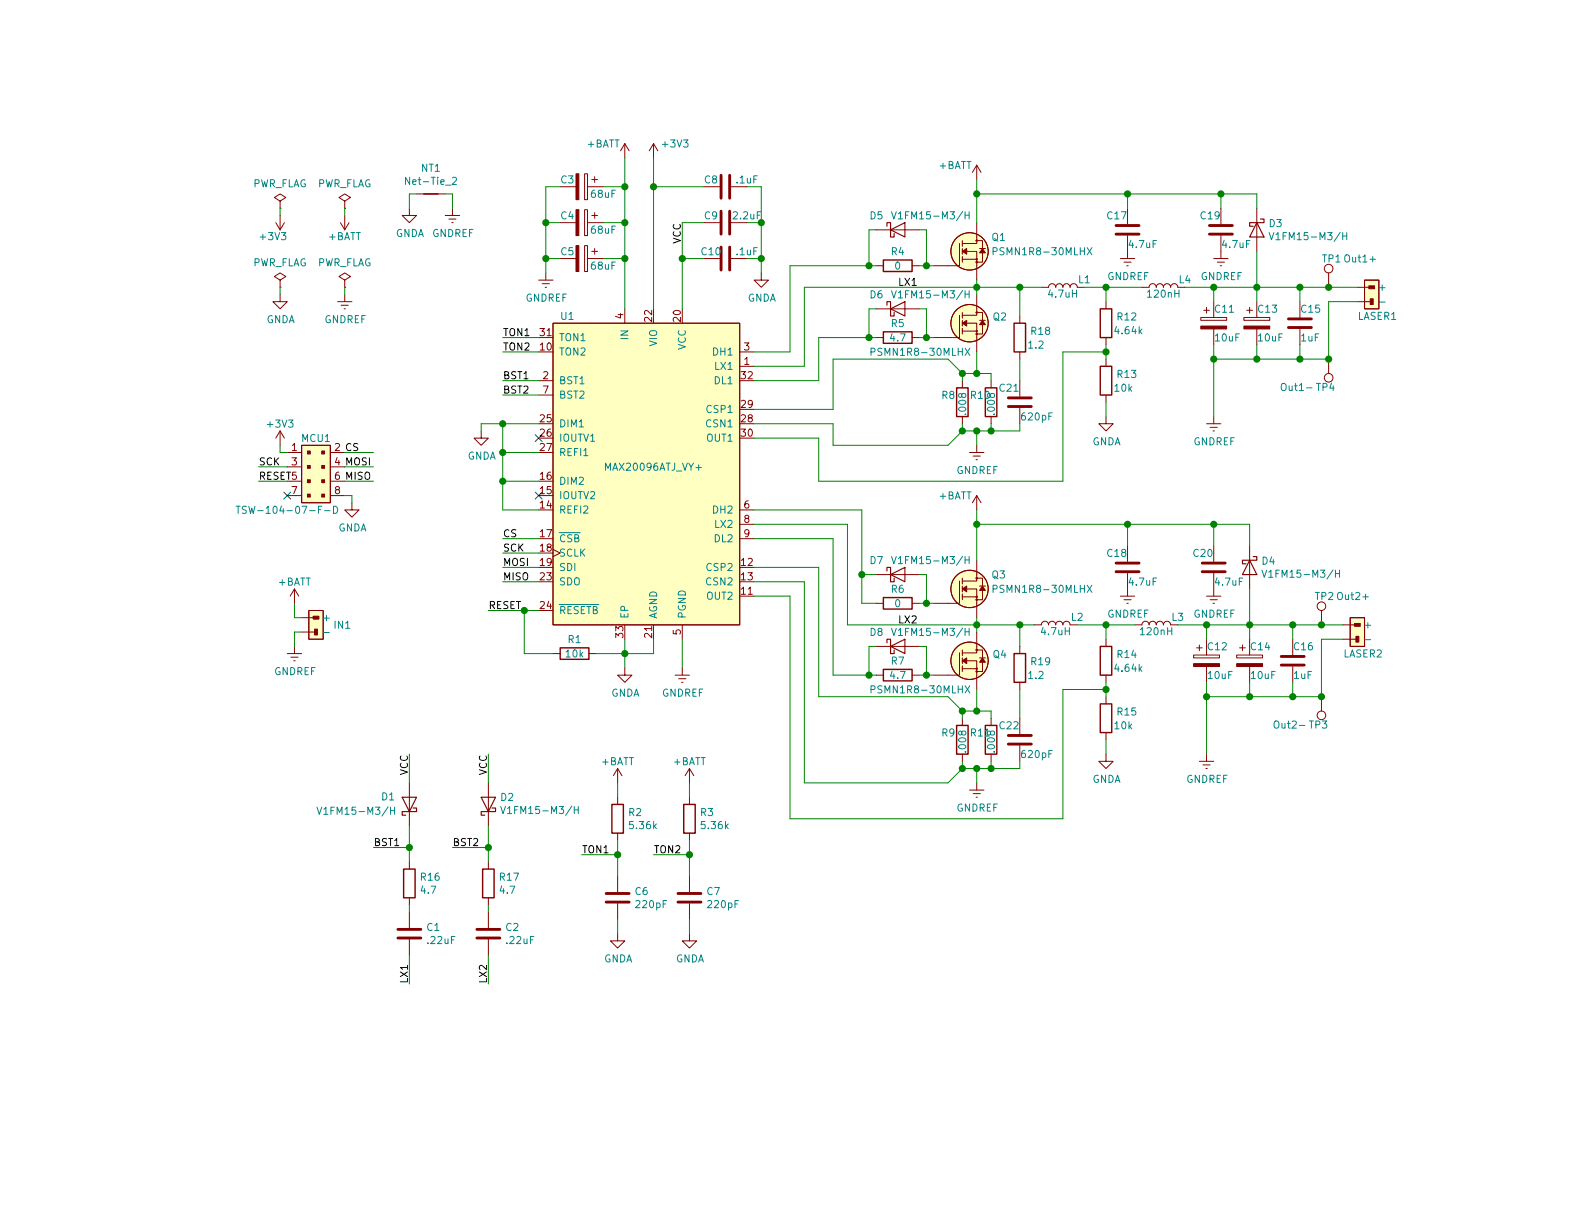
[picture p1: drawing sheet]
<svg xmlns="http://www.w3.org/2000/svg" width="279mm" height="216mm" viewBox="0 0 279 216" stroke-linecap="round" stroke-linejoin="round" font-family="sans-serif">
<g fill="#ffffc2" stroke="#ffffc2" stroke-width=".18">
<path d="M97.8 57.2h33v53.3h-33z"/>
<path d="M54.6 108h2.5v5h-2.5z"/>
<path d="M238.8 109.2h2.5v5.1h-2.5z"/>
<path d="M241.3 49.5h2.5v5.1h-2.5z"/>
<path d="M53.3 78.7h5.1v10.2h-5.1z"/>
<circle cx="171.4" cy="116.8" r="3.3"/>
<circle cx="171.4" cy="104.1" r="3.3"/>
<circle cx="171.4" cy="57.1" r="3.3"/>
<circle cx="171.4" cy="44.4" r="3.3"/>
</g>
<g fill="none" stroke="#840000" stroke-width=".18">
<path d="M48.8 39.4l.7 1.2M49.5 35.6l1-.7-1-.6-1 .6 1 .7v1.2M49.5 36.8h.1M49.5 38.1v2.5M50.3 39.4l-.8 1.2M60.2 39.4l.8 1.2M61 35.6l1-.7-1-.6-1.1 .6 1.1 .7v1.2M61 36.8h.1M61 38.1v2.5M61.7 39.4l-.7 1.2M72.4 36.8v1.3h1.3l-1.3 1.3-1.3-1.3h1.3M73.7 34.3h5"/>
<path d="M78.7 38.1h2.6M79.4 38.7h1.2M79.9 39.4h.2M80 36.8v1.3M103.4 37.1h.5v4.6h-.5zM103.4 30.7h.5v4.6h-.5zM103.9 39.4h2.8M103.9 33h2.8M104.6 38.1h1.1M104.6 31.8h1.1M105.2 31.2v1.1M105.2 37.6v1"/>
<path d="M110.5 25.4v2.5M110.5 25.4l-.8 1.3M110.5 25.4l.8 1.3M115.6 25.4l-.8 1.3M115.6 25.4v2.5M115.6 25.4l.7 1.3M129.3 33h2.8M172.7 39.4v3.7h-2.5M172.7 29.2v2.6M172.7 29.2l-.7 1.3M172.7 29.2l.8 1.3M199.4 36.8v2.8"/>
<path d="M215.9 36.8v2.8M222.2 36.8v7.7M49.5 52.1v1.2h1.3l-1.3 1.3-1.2-1.3h1.2M49.5 49.5l1-.6-1-.6-1 .6 1 .6v1.3M49.5 50.8h.1M59.7 53.3h2.5M60.3 54h1.3M60.8 54.6h.3M61 49.5l1-.6-1-.6-1.1 .6 1.1 .6v1.3M61 50.8h.1M61 52.1v1.2M95.2 49.5h2.6"/>
<path d="M95.9 50.2h1.3M96.4 50.8h.2M96.5 48.3v1.2M97.8 57.2h33v53.3h-33zM103.4 43.4h.5v4.6h-.5zM103.9 45.7h2.8M104.6 44.5h1.1M105.2 43.9v1.1M110.5 54.6v2.6M129.3 45.7h2.8M134.6 48.3v1.2h1.3l-1.3 1.3-1.3-1.3h1.3M154.9 54.6h7.7"/>
<path d="M154.9 40.6h7.7M154.9 47h1.3M154.9 59.7h1.3M161.3 47h1.3M161.3 59.7h1.3M169.7 55.8v3.9h-4.6M169.7 43.1v3.9h-4.6M170.2 57.2h2.5v5M170.2 44.5h2.5v5M170.2 42.5v1.1M170.2 43.9v1.1M170.2 45.3v1.1"/>
<path d="M170.2 55.2v1.1M170.2 56.6v1.1M170.2 58v1.1M170.2 58.5h2.5M170.2 45.8h2.5M172.6 55.2h1.1v3.9h-1.1M172.6 42.5h1.1v3.9h-1.1M172.7 52.1v3.7h-2.5M173.2 56.6h1M173.2 43.9h1M180.3 55.9v1.3M184.1 50.8h1.3a.63 .63 0 0 1 .7-.6 .63 .63 0 0 1 .6 .6 .63 .63 0 0 1 .6-.6 .63 .63 0 0 1 .7 .6 .63 .63 0 0 1 .6-.6 .63 .63 0 0 1 .6 .6 .63 .63 0 0 1 .7-.6 .63 .63 0 0 1 .6 .6h1.3"/>
<path d="M195.6 53.3v1.3M195.6 59.7v1.3M198.1 45.7h2.6M198.8 46.4h1.2M199.3 47h.2M199.4 41.7v4M201.9 50.8h1.3a.63 .63 0 0 1 .6-.6 .63 .63 0 0 1 .7 .6 .63 .63 0 0 1 .6-.6 .63 .63 0 0 1 .6 .6 .63 .63 0 0 1 .7-.6 .63 .63 0 0 1 .6 .6 .63 .63 0 0 1 .6-.6 .63 .63 0 0 1 .7 .6h1.2M212.3 56.1h4.6v.5h-4.6zM212.9 54.9h1M213.4 54.4v1M214.6 45.7h2.6M214.6 53.3v2.8"/>
<path d="M214.6 58.2v2.8M215.3 46.4h1.2M215.8 47h.2M215.9 41.7v4M220 56.1h4.5v.5h-4.5zM220.5 54.9h1M221 54.4v1M222.2 53.3v2.8M222.2 58.2v2.8M229.9 53.3v2.8M229.9 58.2v2.8M234.9 48.3v2.5"/>
<path d="M240 50.8h2.6M240 53.3h2.6M241.3 49.5h2.5v5.1h-2.5zM49.5 76.2v2.5M49.5 76.2l-.7 1.3M49.5 76.2l.8 1.3M53.3 78.7h5.1v10.2h-5.1zM85.1 76.2v1.3h1.3l-1.3 1.2-1.3-1.2h1.3M95.2 67.3h2.6M95.2 69.9h2.6M130.8 64.8h2.5M130.8 62.2h2.5"/>
<path d="M170.2 67.3v1.3M170.2 73.7v1.2M172.7 78.7v1.3M175.3 67.3v1.3M175.3 73.7v1.2M180.3 62.2v1.3M180.3 67.3v2.8M180.3 72.1v2.8M195.6 73.7v1.2h1.2l-1.2 1.3-1.3-1.3h1.3M195.6 63.5v1.3M195.6 69.9v1.2M213.4 74.9h2.5"/>
<path d="M214 75.6h1.3M214.5 76.2h.3M214.6 73.7v1.2M234.9 63.5v2.5M50.8 80h2.5M50.8 82.6h2.5M50.8 85.1h2.5M50.8 87.6h2.5M58.4 80h2.6M58.4 82.6h2.6M58.4 85.1h2.6M58.4 87.6h2.6"/>
<path d="M62.2 88.9v1.3h1.3l-1.3 1.2-1.2-1.2h1.2M97.8 97.2l1.3 .6-1.3 .6M130.8 90.2h2.5M130.8 92.7h2.5M130.8 95.3h2.5M171.4 80h2.6M172.1 80.6h1.3M172.6 81.3h.2M172.7 99.1v3.6h-2.5M172.7 87.6v2.6M172.7 87.6l-.7 1.3M172.7 87.6l.8 1.3"/>
<path d="M199.4 96.5v2.8M214.6 96.5v2.8M221 96.5v7.6M50.8 115.6h2.5M51.4 116.2h1.3M51.9 116.8h.3M52.1 104.1v2.6M52.1 114.3v1.3M52.1 104.1l-.8 1.3M52.1 104.1l.7 1.3M53.3 109.2h2.6M53.3 111.8h2.6"/>
<path d="M54.6 108h2.5v5h-2.5zM97.8 115.6h1.3M104.1 115.6h1.3M110.5 118.1v1.3h1.3l-1.3 1.3-1.3-1.3h1.3M119.4 119.4h2.5M120.6 110.5v2.5M120.6 118.1v1.3M154.9 114.3h7.7M154.9 101.6h7.7M154.9 106.7h1.3M154.9 119.4h1.3M161.3 106.7h1.3"/>
<path d="M161.3 119.4h1.3M169.7 115.4v4h-4.6M169.7 102.7v4h-4.6M170.2 116.8h2.5v5.1M170.2 104.1h2.5v5.1M170.2 102.2v1.1M170.2 103.6v1M170.2 105v1M170.2 114.9v1.1M170.2 116.3v1M170.2 117.7v1M170.2 118.2h2.5"/>
<path d="M170.2 105.5h2.5M172.6 114.9h1.1v3.8h-1.1M172.6 102.2h1.1v3.8h-1.1M172.7 111.8v3.6h-2.5M173.2 116.3h1M173.2 103.6h1M180.3 114.3v1.3M182.9 110.5h1.2a.63 .63 0 0 1 .7-.6 .63 .63 0 0 1 .6 .6 .63 .63 0 0 1 .7-.6 .63 .63 0 0 1 .6 .6 .63 .63 0 0 1 .6-.6 .63 .63 0 0 1 .7 .6 .63 .63 0 0 1 .6-.6 .63 .63 0 0 1 .6 .6h1.3M195.6 113v1.3M195.6 119.4v1.3M198.1 105.4h2.6M198.8 106h1.2"/>
<path d="M199.3 106.7h.2M199.4 101.3v4.1M200.7 110.5h1.2a.63 .63 0 0 1 .7-.6 .63 .63 0 0 1 .6 .6 .63 .63 0 0 1 .6-.6 .63 .63 0 0 1 .7 .6 .63 .63 0 0 1 .6-.6 .63 .63 0 0 1 .6 .6 .63 .63 0 0 1 .7-.6 .63 .63 0 0 1 .6 .6h1.3M211.1 115.8h4.5v.5h-4.5zM211.6 114.6h1M212.1 114v1.1M213.4 105.4h2.5M213.4 113v2.8M213.4 117.9v2.8M214 106h1.3M214.5 106.7h.3M214.6 101.3v4.1"/>
<path d="M218.7 115.8h4.6v.5h-4.6zM219.2 114.6h1M219.7 114v1.1M221 113v2.8M221 117.9v2.8M228.6 113v2.8M228.6 117.9v2.8M233.7 108v2.5M237.5 110.5h2.5M237.5 113h2.5M238.8 109.2h2.5v5.1h-2.5zM72.4 138.4v7.7"/>
<path d="M86.4 138.4v7.7M109.2 135.9l-.7 1.3M109.2 135.9v2.5M109.2 135.9l.8 1.3M120 120h1.3M120.5 120.7h.3M121.9 135.9v2.5M121.9 135.9l-.7 1.3M121.9 135.9l.8 1.3M170.2 127v1.3M170.2 133.4v1.2M171.4 139.7h2.6"/>
<path d="M172.7 138.4v1.3M175.3 127v1.3M175.3 133.4v1.2M180.3 120.7v1.2M180.3 127v2.8M180.3 131.8v2.8M195.6 133.4v1.2h1.2l-1.2 1.3-1.3-1.3h1.3M195.6 123.2v1.3M195.6 129.5v1.3M212.1 134.6h2.5M212.7 135.3h1.3M213.2 135.9h.3"/>
<path d="M213.4 133.4v1.2M233.7 123.2v2.5M72.4 152.4v1.3M72.4 158.8v1.2M86.4 152.4v1.3M86.4 158.8v1.2M109.2 141v1.2M109.2 147.3v1.3M109.2 154.9v2.8M109.2 159.8v2.8M121.9 141v1.2M121.9 147.3v1.3"/>
<path d="M121.9 154.9v2.8M121.9 159.8v2.8M172.1 140.3h1.3M172.6 141h.2M72.4 161.3v2.8M72.4 166.1v2.8M86.4 161.3v2.8M86.4 166.1v2.8M109.2 165.1v1.3h1.3l-1.3 1.2-1.3-1.2h1.3M121.9 165.1v1.3h1.3l-1.3 1.2-1.3-1.2h1.3"/>
<circle cx="171.4" cy="44.4" r="3.3"/>
<circle cx="171.4" cy="57.1" r="3.3"/>
<circle cx="172.7" cy="59.1" r=".13"/>
<circle cx="172.7" cy="45.8" r=".13"/>
<circle cx="172.7" cy="55.2" r=".13"/>
<circle cx="172.7" cy="58.5" r=".13"/>
<circle cx="172.7" cy="46.4" r=".13"/>
<circle cx="172.7" cy="42.5" r=".13"/>
<circle cx="234.9" cy="47.5" r=".76"/>
<circle cx="234.9" cy="66.8" r=".76"/>
<circle cx="171.4" cy="116.8" r="3.3"/>
<circle cx="171.4" cy="104.1" r="3.3"/>
<circle cx="172.7" cy="118.7" r=".13"/>
<circle cx="172.7" cy="105.5" r=".13"/>
<circle cx="172.7" cy="106" r=".13"/>
<circle cx="172.7" cy="102.2" r=".13"/>
<circle cx="172.7" cy="114.9" r=".13"/>
<circle cx="172.7" cy="118.2" r=".13"/>
<circle cx="233.7" cy="107.2" r=".76"/>
<circle cx="233.7" cy="126.5" r=".76"/>
</g>
<g fill="#840000" stroke="#840000" stroke-width=".18">
<path d="M101.9 43.4h.5v4.6h-.5z"/>
<path d="M101.9 37.1h.5v4.6h-.5z"/>
<path d="M101.9 30.7h.5v4.6h-.5z"/>
<path d="M55.4 109h1v.5h-1z"/>
<path d="M55.6 111.3h.5v1h-.5z"/>
<path d="M239.5 110.2h1v.5h-1z"/>
<path d="M239.8 112.5h.5v1h-.5z"/>
<path d="M218.7 117.3h4.6v.6h-4.6z"/>
<path d="M211.1 117.3h4.5v.6h-4.5z"/>
<path d="M170.2 116.8l.7-.5v1z"/>
<path d="M173.7 116.3l.5 .8h-1z"/>
<path d="M170.2 104.1l.7-.5v1z"/>
<path d="M173.7 103.6l.5 .8h-1z"/>
<path d="M242.1 50.5h1v.6h-1z"/>
<path d="M242.3 52.8h.5v1h-.5z"/>
<path d="M54.4 87.4h.5v.5h-.5z"/>
<path d="M54.4 84.8h.5v.5h-.5z"/>
<path d="M54.4 82.3h.5v.5h-.5z"/>
<path d="M54.4 79.8h.5v.5h-.5z"/>
<path d="M56.9 87.4h.5v.5h-.5z"/>
<path d="M56.9 84.8h.5v.5h-.5z"/>
<path d="M56.9 82.3h.5v.5h-.5z"/>
<path d="M56.9 79.8h.5v.5h-.5z"/>
<path d="M220 57.7h4.5v.5h-4.5z"/>
<path d="M212.3 57.7h4.6v.5h-4.6z"/>
<path d="M170.2 57.2l.7-.6v1.1z"/>
<path d="M173.7 56.6l.5 .8h-1z"/>
<path d="M170.2 44.5l.7-.6v1.1z"/>
<path d="M173.7 43.9l.5 .8h-1z"/>
</g>
<g fill="none" stroke="#840000" stroke-width=".2">
<path d="M222.2 39.4l1.3 2.5h-2.5zM222.9 38.7h.6v.7h-2.5v.6h.6M156.8 54v-.7h.7v2.6h.6v-.7M156.8 40v-.6h.7v2.5h.6v-.6M157.5 54.6l2.5-1.3v2.6zM157.5 40.6l2.5-1.2v2.5zM221 99.1l1.2 2.5h-2.5zM221.6 98.4h.6v.7h-2.5v.6h.6M156.8 113.7v-.7h.7v2.6h.6v-.7M156.8 101v-.7h.7v2.6h.6v-.7M157.5 114.3l2.5-1.3v2.6zM157.5 101.6l2.5-1.3v2.6z"/>
<path d="M71.1 141h2.6l-1.3 2.5zM73 142.9h.7v.6h-2.6v.6h.7M85.1 141h2.5l-1.2 2.5zM87 142.9h.6v.6h-2.5v.6h.6"/>
</g>
<g fill="none" stroke="#008484" stroke-width=".18">
<path d="M72.4 31.3v1.3l-.7-1.3v1.3M80 31.5l.5-.2 .2 .4v.2l-.8 .7h.8M157.7 37.4l.4 1.3 .4-1.3M170.7 38h.7M171.4 37.4v1.3M157.7 51.4l.4 1.3 .4-1.3M170.7 52h.7M171.4 51.4v1.3M175.6 44.5l.6-.1 .1-.5-.2-.1h-.5v1.3M192.3 43.8l.8 1.3M193.1 43.8l-.8 1.3M224.4 41.1l.4 1.3 .5-1.3"/>
<path d="M237.4 41.7h.8M238.2 41.1v1.3M243.9 53.4h1M154 62.2h.6l.1-.5-.2-.1h-.5v1.2M170.7 61.6l.8 1.2M171.5 61.6l-.8 1.2M231 68.6h1M41.8 89.5h.7M42.1 89.5v1.3M43.6 89.6l-.5-.1-.3 .3 .2 .3 .5 .2v.4l-.2 .1-.5-.1M57.4 90.3h1M59 89.5a.64 .64 0 0 1 .7 .6 .64 .64 0 0 1-.7 .7z"/>
<path d="M157.7 98.4l.4 1.3 .4-1.3M170.7 99h.7M171.4 98.4v1.3M57.3 111.8h.9M157.7 111.1l.4 1.3 .4-1.3M170.7 111.7h.7M171.4 111.1v1.3M175.6 104.1h.6l.1-.5-.2-.1h-.5v1.2M192.3 103.5l.8 1.2M193.1 103.5l-.8 1.2M223.2 100.8l.4 1.3 .4-1.3M236.2 101.4h.7"/>
<path d="M236.9 100.8v1.3M241.4 113.1h1M154 121.9h.6l.1-.5-.2-.1h-.5v1.2M170.7 121.3l.8 1.2M171.5 121.3l-.8 1.2M229.8 128.3h.9M56.1 142.7l.4 1.3 .4-1.3M69.1 143.3h.7M69.8 142.7v1.3M88.5 142.6l.5 1.3 .4-1.3M101.5 143.2h.8M102.3 142.6v1.3"/>
</g>
<g fill="none" stroke="#840000" stroke-width=".25">
<path d="M74.9 34.3h2.6M156.2 58.7h5.1v2h-5.1zM156.2 46h5.1v2h-5.1zM179.3 57.2h2.1v5h-2.1zM194.6 54.6h2v5.1h-2zM169.2 68.6h2v5.1h-2zM174.2 68.6h2.1v5.1h-2.1zM194.6 64.8h2v5.1h-2zM99.1 114.6h5v2h-5zM156.2 118.4h5.1v2h-5.1zM156.2 105.7h5.1v2h-5.1zM179.3 115.6h2.1v5.1h-2.1z"/>
<path d="M194.6 114.3h2v5.1h-2zM169.2 128.3h2v5.1h-2zM174.2 128.3h2.1v5.1h-2.1zM194.6 124.5h2v5h-2zM71.4 153.7h2v5.1h-2zM85.3 153.7h2.1v5.1h-2.1zM108.2 142.2h2v5.1h-2zM120.9 142.2h2v5.1h-2z"/>
</g>
<g fill="none" stroke="#840000" stroke-width=".51">
<path d="M127.5 31v4.1M127.5 37.3v4.1M129 31v4.1M129 37.3v4.1M197.4 39.9h4M213.9 39.9h4M127.5 43.7v4.1M129 43.7v4.1M197.4 41.4h4M213.9 41.4h4M227.8 57.9h4.1M227.8 56.4h4.1"/>
<path d="M178.3 71.9h4.1M178.3 70.4h4.1M197.4 99.6h4M212.6 99.6h4.1M197.4 101.1h4M212.6 101.1h4.1M226.6 117.6h4M226.6 116.1h4M178.3 131.6h4.1M178.3 130h4.1M107.2 159.5h4.1M107.2 158h4.1"/>
<path d="M119.9 159.5h4.1M119.9 158h4.1M70.4 165.9h4M70.4 164.3h4M84.3 165.9h4.1M84.3 164.3h4.1"/>
</g>
<g fill="none" stroke="#008400" stroke-width=".18">
<path d="M49.5 36.8v1.3M61 36.8v1.3M73.7 34.3h-1.3v2.5M78.7 34.3h1.3v2.5M96.5 39.4h2.6M99.1 33h-2.6v15.3M106.7 33h3.8M106.7 39.4h3.8M110.5 27.9v26.7M115.6 33h8.9M115.6 27.9v26.7M124.5 39.4h-3.9v15.2"/>
<path d="M132.1 33h2.5v15.3M172.7 31.8v7.6M172.7 34.3h49.5v2.5M199.4 34.3v2.5M215.9 34.3v2.5M49.5 50.8v1.3M61 50.8v1.3M88.9 59.7h6.3M96.5 45.7h2.6M106.7 45.7h3.8M120.6 45.7h3.9M132.1 45.7h2.5"/>
<path d="M154.9 59.7h-10.1v7.6h-11.5M154.9 47h-15.2v15.2h-6.4M154.9 40.6h-1.2v6.4M154.9 54.6h-1.2v5.1M162.6 40.6h1.2v6.4M162.6 54.6h1.2v5.1M162.6 59.7h2.5M162.6 47h2.5M172.7 49.5v2.6M180.3 50.8v5.1M184.1 50.8h-41.9v14h-8.9M191.8 50.8h10.1"/>
<path d="M195.6 50.8v2.5M209.5 50.8h30.5M214.6 50.8v2.5M222.2 44.5v8.8M229.9 50.8v2.5M240 53.3h-5.1v10.2h-20.3M49.5 78.7v1.3h1.3M88.9 62.2h6.3M88.9 67.3h6.3M88.9 69.9h6.3M88.9 74.9v15.3h6.3M95.2 74.9h-10.1v1.3"/>
<path d="M133.3 74.9h14v3.8h20.3l2.6-2.5M170.2 66v1.3M170.2 74.9v1.3M170.2 66h5.1v1.3M170.2 66l-2.6-2.5h-20.3v8.9h-14M172.7 62.2v3.8M172.7 76.2v2.5M175.3 74.9v1.3M180.3 74.9v1.3h-10.1M180.3 63.5v3.8M195.6 62.2h-7.6v22.9h-43.2v-7.6h-11.5M195.6 61v2.5"/>
<path d="M195.6 71.1v2.6M214.6 61v12.7M222.2 61v2.5M229.9 61v2.5M45.7 85.1h5.1M45.7 82.6h5.1M61 85.1h5M61 82.6h5M61 80h5M61 87.6h1.2v1.3M88.9 85.1h6.3M88.9 80h6.3"/>
<path d="M88.9 97.8h6.3M88.9 95.3h6.3M133.3 92.7h16.6v17.8h33M133.3 95.3h14v24.1h7.6M133.3 90.2h19.1v16.5h2.5M172.7 90.2v8.9M172.7 92.7h48.3v3.8M199.4 92.7v3.8M214.6 92.7v3.8M52.1 106.7v2.5h1.2M53.3 111.8h-1.2v2.5M86.4 108h8.8"/>
<path d="M88.9 102.9h6.3M88.9 100.3h6.3M92.7 108v7.6h5.1M110.5 113v5.1M115.6 113v2.6h-10.2M120.6 113v5.1M133.3 105.4h6.4v39.4h48.3v-22.9h7.6M133.3 102.9h8.9v35.5h25.4l2.6-2.5M133.3 100.3h11.5v22.9h22.8l2.6 2.5M152.4 101.6h2.5M154.9 114.3h-1.2v5.1M162.6 101.6h1.2v5.1"/>
<path d="M162.6 114.3h1.2v5.1M162.6 119.4h2.5M162.6 106.7h2.5M172.7 109.2v2.6M180.3 110.5v3.8M190.5 110.5h10.2M195.6 110.5v2.5M208.3 110.5h29.2M213.4 110.5v2.5M221 104.1v8.9M228.6 110.5v2.5M237.5 113h-3.8v10.2h-20.3"/>
<path d="M72.4 133.4v5M86.4 133.4v5M109.2 138.4v2.6M121.9 138.4v2.6M170.2 125.7v1.3M170.2 134.6v1.3M170.2 125.7h5.1v1.3M172.7 121.9v3.8M172.7 135.9v2.5M175.3 134.6v1.3M180.3 134.6v1.3h-10.1M180.3 121.9v5.1"/>
<path d="M195.6 120.7v2.5M195.6 130.8v2.6M213.4 120.7v12.7M221 120.7v2.5M228.6 120.7v2.5M66 149.9h6.4M72.4 146.1v6.3M80 149.9h6.4M86.4 146.1v6.3M102.9 151.1h6.3M109.2 148.6v6.3M115.6 151.1h6.3"/>
<path d="M121.9 148.6v6.3M72.4 160v1.3M72.4 168.9v5.1M86.4 160v1.3M86.4 168.9v5.1M109.2 162.6v2.5M121.9 162.6v2.5"/>
</g>
<g fill="#008400" stroke="#008400" stroke-width=".25">
<circle cx="163.8" cy="119.4" r=".51"/>
<circle cx="72.4" cy="149.9" r=".51"/>
<circle cx="86.4" cy="149.9" r=".51"/>
<circle cx="153.7" cy="119.4" r=".51"/>
<circle cx="215.9" cy="34.3" r=".51"/>
<circle cx="214.6" cy="92.7" r=".51"/>
<circle cx="152.4" cy="101.6" r=".51"/>
<circle cx="88.9" cy="74.9" r=".51"/>
<circle cx="88.9" cy="80" r=".51"/>
<circle cx="88.9" cy="85.1" r=".51"/>
<circle cx="163.8" cy="106.7" r=".51"/>
<circle cx="233.7" cy="123.2" r=".51"/>
<circle cx="96.5" cy="39.4" r=".51"/>
<circle cx="195.6" cy="121.9" r=".51"/>
<circle cx="163.8" cy="59.7" r=".51"/>
<circle cx="228.6" cy="123.2" r=".51"/>
<circle cx="172.7" cy="92.7" r=".51"/>
<circle cx="221" cy="123.2" r=".51"/>
<circle cx="153.7" cy="59.7" r=".51"/>
<circle cx="213.4" cy="123.2" r=".51"/>
<circle cx="213.4" cy="110.5" r=".51"/>
<circle cx="221" cy="110.5" r=".51"/>
<circle cx="163.8" cy="47" r=".51"/>
<circle cx="228.6" cy="110.5" r=".51"/>
<circle cx="170.2" cy="135.9" r=".51"/>
<circle cx="170.2" cy="125.7" r=".51"/>
<circle cx="153.7" cy="47" r=".51"/>
<circle cx="172.7" cy="135.9" r=".51"/>
<circle cx="172.7" cy="125.7" r=".51"/>
<circle cx="172.7" cy="110.5" r=".51"/>
<circle cx="195.6" cy="62.2" r=".51"/>
<circle cx="229.9" cy="63.5" r=".51"/>
<circle cx="172.7" cy="34.3" r=".51"/>
<circle cx="222.3" cy="63.5" r=".51"/>
<circle cx="214.6" cy="63.5" r=".51"/>
<circle cx="175.3" cy="76.2" r=".51"/>
<circle cx="214.6" cy="50.8" r=".51"/>
<circle cx="222.3" cy="50.8" r=".51"/>
<circle cx="229.9" cy="50.8" r=".51"/>
<circle cx="180.3" cy="110.5" r=".51"/>
<circle cx="170.2" cy="76.2" r=".51"/>
<circle cx="170.2" cy="66" r=".51"/>
<circle cx="172.7" cy="76.2" r=".51"/>
<circle cx="172.7" cy="66" r=".51"/>
<circle cx="175.3" cy="135.9" r=".51"/>
<circle cx="172.7" cy="50.8" r=".51"/>
<circle cx="199.4" cy="92.7" r=".51"/>
<circle cx="109.2" cy="151.1" r=".51"/>
<circle cx="121.9" cy="151.1" r=".51"/>
<circle cx="96.5" cy="45.7" r=".51"/>
<circle cx="195.6" cy="110.5" r=".51"/>
<circle cx="92.7" cy="108" r=".51"/>
<circle cx="199.4" cy="34.3" r=".51"/>
<circle cx="110.5" cy="115.6" r=".51"/>
<circle cx="134.6" cy="45.7" r=".51"/>
<circle cx="134.6" cy="39.4" r=".51"/>
<circle cx="195.6" cy="50.8" r=".51"/>
<circle cx="115.6" cy="33" r=".51"/>
<circle cx="180.3" cy="50.8" r=".51"/>
<circle cx="120.7" cy="45.7" r=".51"/>
<circle cx="235" cy="50.8" r=".51"/>
<circle cx="110.5" cy="45.7" r=".51"/>
<circle cx="110.5" cy="39.4" r=".51"/>
<circle cx="235" cy="63.5" r=".51"/>
<circle cx="110.5" cy="33" r=".51"/>
<circle cx="233.7" cy="110.5" r=".51"/>
</g>
<path d="M94.6 76.9l1.3 1.2M95.9 76.9l-1.3 1.2M50.2 87l1.2 1.2M51.4 87l-1.2 1.2M94.6 87l1.3 1.2M95.9 87l-1.3 1.2" fill="none" stroke="#000084" stroke-width=".18"/>
<g font-size="1.8" fill="#008484">
<text x="103.8" y="26.1">+BATT</text>
<text x="117.3" y="26.1">+3V3</text>
<text x="166" y="29.9">+BATT</text>
<text x="44.6" y="33.1">PWR_FLAG</text>
<text x="56" y="33.1">PWR_FLAG</text>
<text x="72.2" y="32.7">Net-Tie_2</text>
<text x="74.5" y="30.4">NT1</text>
<text x="99.2" y="32.4">C3</text>
<text x="104.6" y="35">68uF</text>
<text x="124.6" y="32.4">C8</text>
<text x="130.3" y="32.4">.1uF</text>
<text x="69.9" y="41.9">GNDA</text>
<text x="76.4" y="41.9">GNDREF</text>
<text x="99.2" y="38.8">C4</text>
<text x="104.6" y="41.3">68uF</text>
<text x="124.6" y="38.8">C9</text>
<text x="153.9" y="38.8">D5</text>
<text x="158.9" y="38.8">V1FM15-M3/H</text>
<text x="195.9" y="38.8">C17</text>
<text x="212.4" y="38.8">C19</text>
<text x="224.5" y="40.2">D3</text>
<text x="44.6" y="47.1">PWR_FLAG</text>
<text x="46.2" y="42.5">+3V3</text>
<text x="56" y="47.1">PWR_FLAG</text>
<text x="58.1" y="42.5">+BATT</text>
<text x="99.2" y="45.1">C5</text>
<text x="104.6" y="47.7">68uF</text>
<text x="124.1" y="45.1">C10</text>
<text x="130.3" y="45.1">.1uF</text>
<text x="157.6" y="45.1">R4</text>
<text x="158.3" y="47.7">0</text>
<text x="175.4" y="42.6">Q1</text>
<text x="176.4" y="45.1">PSMN1R8-30MLHX</text>
<text x="199.8" y="43.9">4.7uF</text>
<text x="216.3" y="43.9">4.7uF</text>
<text x="225.7" y="42.5">V1FM15-M3/H</text>
<text x="233.9" y="46.4">TP1 Out1+</text>
<text x="92.9" y="53.3">GNDREF</text>
<text x="132.2" y="53.3">GNDA</text>
<text x="153.9" y="52.8">D6</text>
<text x="158.9" y="52.8">V1FM15-M3/H</text>
<text x="185.5" y="52.6">4.7uH</text>
<text x="190.8" y="50.1">L1</text>
<text x="195.8" y="49.5">GNDREF</text>
<text x="203.1" y="52.6">120nH</text>
<text x="208.5" y="50.1">L4</text>
<text x="212.3" y="49.5">GNDREF</text>
<text x="243.6" y="51.4">+</text>
<text x="47.1" y="57.2">GNDA</text>
<text x="57.4" y="57.2">GNDREF</text>
<text x="99.2" y="56.6">U1</text>
<text x="111.1" y="59.9" transform="rotate(-90 111.1 59.9)">IN</text>
<text x="157.6" y="57.8">R5</text>
<text x="175.6" y="56.7">Q2</text>
<text x="182.4" y="59.2">R18</text>
<text x="197.3" y="59.1">4.64k</text>
<text x="197.6" y="56.7">R12</text>
<text x="214.9" y="55.3">C11</text>
<text x="222.5" y="55.3">C13</text>
<text x="230.1" y="55.3">C15</text>
<text x="240.1" y="56.6">LASER1</text>
<text x="98.8" y="62.9">TON2</text>
<text x="98.8" y="60.3">TON1</text>
<text x="116.2" y="61.2" transform="rotate(-90 116.2 61.2)">VIO</text>
<text x="121.3" y="61.9" transform="rotate(-90 121.3 61.9)">VCC</text>
<text x="126.3" y="62.9">DH1</text>
<text x="126.5" y="65.4">LX1</text>
<text x="154.8" y="62.9">PSMN1R8-30MLHX</text>
<text x="157.5" y="60.4">4.7</text>
<text x="182" y="61.6">1.2</text>
<text x="215" y="60.4">10uF</text>
<text x="222.6" y="60.4">10uF</text>
<text x="230.1" y="60.4">1uF</text>
<text x="98.8" y="67.9">BST1</text>
<text x="98.8" y="70.5">BST2</text>
<text x="126.4" y="67.9">DL1</text>
<text x="166.6" y="70.5">R8</text>
<text x="171.7" y="70.5">R10</text>
<text x="176.8" y="69.3">C21</text>
<text x="197.2" y="69.3">10k</text>
<text x="197.6" y="66.8">R13</text>
<text x="227" y="69.1">Out1-</text>
<text x="232.8" y="69.1">TP4</text>
<text x="47.4" y="75.6">+3V3</text>
<text x="98.8" y="75.6">DIM1</text>
<text x="125.1" y="75.6">CSN1</text>
<text x="125.2" y="73">CSP1</text>
<text x="170.9" y="73.2" transform="rotate(-90 170.9 73.2)">.008</text>
<text x="175.9" y="73.2" transform="rotate(-90 175.9 73.2)">.008</text>
<text x="180.8" y="74.3">620pF</text>
<text x="53.4" y="78.2">MCU1</text>
<text x="82.6" y="81.3">GNDA</text>
<text x="98.8" y="78.1">IOUTV1</text>
<text x="98.8" y="80.6">REFI1</text>
<text x="107.3" y="83.2">MAX20096ATJ_VY+</text>
<text x="125.1" y="78.1">OUT1</text>
<text x="169.1" y="83.8">GNDREF</text>
<text x="193.1" y="78.7">GNDA</text>
<text x="211" y="78.7">GNDREF</text>
<text x="98.8" y="88.3">IOUTV2</text>
<text x="98.8" y="85.7">DIM2</text>
<text x="166" y="88.3">+BATT</text>
<text x="44" y="90.9">TSW-104-07-F-D</text>
<text x="59.8" y="94">GNDA</text>
<text x="98.8" y="90.8">REFI2</text>
<text x="98.8" y="95.9">CSB</text>
<text x="126.3" y="90.8">DH2</text>
<text x="126.4" y="95.9">DL2</text>
<text x="126.5" y="93.3">LX2</text>
<text x="98.8" y="98.4">SCLK</text>
<text x="98.8" y="101">SDI</text>
<text x="125.2" y="101">CSP2</text>
<text x="153.9" y="99.7">D7</text>
<text x="158.9" y="99.7">V1FM15-M3/H</text>
<text x="195.9" y="98.5">C18</text>
<text x="211.1" y="98.5">C20</text>
<text x="223.2" y="99.8">D4</text>
<text x="49.2" y="103.6">+BATT</text>
<text x="98.8" y="103.5">SDO</text>
<text x="125.1" y="106">OUT2</text>
<text x="125.1" y="103.5">CSN2</text>
<text x="157.6" y="104.8">R6</text>
<text x="158.3" y="107.4">0</text>
<text x="175.4" y="102.3">Q3</text>
<text x="176.4" y="104.8">PSMN1R8-30MLHX</text>
<text x="199.8" y="103.6">4.7uF</text>
<text x="215" y="103.6">4.7uF</text>
<text x="224.4" y="102.2">V1FM15-M3/H</text>
<text x="232.6" y="106.1">TP2 Out2+</text>
<text x="56.9" y="109.9">+</text>
<text x="59.2" y="111.2">IN1</text>
<text x="98.8" y="108.6">RESETB</text>
<text x="100.5" y="113.7">R1</text>
<text x="111.1" y="109.5" transform="rotate(-90 111.1 109.5)">EP</text>
<text x="116.2" y="109.5" transform="rotate(-90 116.2 109.5)">AGND</text>
<text x="121.3" y="109.5" transform="rotate(-90 121.3 109.5)">PGND</text>
<text x="153.9" y="112.4">D8</text>
<text x="158.9" y="112.4">V1FM15-M3/H</text>
<text x="184.3" y="112.3">4.7uH</text>
<text x="189.5" y="109.8">L2</text>
<text x="195.8" y="109.2">GNDREF</text>
<text x="201.8" y="112.3">120nH</text>
<text x="207.3" y="109.8">L3</text>
<text x="211" y="109.2">GNDREF</text>
<text x="241" y="111.1">+</text>
<text x="48.5" y="119.4">GNDREF</text>
<text x="100.1" y="116.3">10k</text>
<text x="157.6" y="117.5">R7</text>
<text x="175.6" y="116.4">Q4</text>
<text x="182.4" y="117.6">R19</text>
<text x="197.3" y="118.8">4.64k</text>
<text x="197.6" y="116.4">R14</text>
<text x="213.6" y="115">C12</text>
<text x="221.3" y="115">C14</text>
<text x="228.9" y="115">C16</text>
<text x="237.6" y="116.3">LASER2</text>
<text x="108" y="123.2">GNDA</text>
<text x="117" y="123.2">GNDREF</text>
<text x="154.8" y="122.6">PSMN1R8-30MLHX</text>
<text x="157.5" y="120.1">4.7</text>
<text x="182" y="120.1">1.2</text>
<text x="213.7" y="120.1">10uF</text>
<text x="221.3" y="120.1">10uF</text>
<text x="228.8" y="120.1">1uF</text>
<text x="166.6" y="130.2">R9</text>
<text x="171.7" y="130.2">R11</text>
<text x="176.8" y="129">C22</text>
<text x="197.2" y="129">10k</text>
<text x="197.6" y="126.5">R15</text>
<text x="225.8" y="128.8">Out2-</text>
<text x="231.5" y="128.8">TP3</text>
<text x="106.3" y="135.3">+BATT</text>
<text x="119" y="135.3">+BATT</text>
<text x="170.9" y="132.9" transform="rotate(-90 170.9 132.9)">.008</text>
<text x="175.9" y="132.9" transform="rotate(-90 175.9 132.9)">.008</text>
<text x="180.8" y="134">620pF</text>
<text x="67.5" y="141.5">D1</text>
<text x="88.6" y="141.6">D2</text>
<text x="89.8" y="143.9">V1FM15-M3/H</text>
<text x="169.1" y="143.5">GNDREF</text>
<text x="193.1" y="138.4">GNDA</text>
<text x="209.8" y="138.4">GNDREF</text>
<text x="57.3" y="144.1">V1FM15-M3/H</text>
<text x="111.2" y="144.3">R2</text>
<text x="111.5" y="146.6">5.36k</text>
<text x="123.9" y="144.3">R3</text>
<text x="124.2" y="146.6">5.36k</text>
<text x="74.4" y="155.7">R16</text>
<text x="88.4" y="155.7">R17</text>
<text x="74.5" y="158">4.7</text>
<text x="88.5" y="158">4.7</text>
<text x="112.3" y="158.3">C6</text>
<text x="112.6" y="160.6">220pF</text>
<text x="125" y="158.3">C7</text>
<text x="125.3" y="160.6">220pF</text>
<text x="75.5" y="164.6">C1</text>
<text x="75.7" y="166.9">.22uF</text>
<text x="89.5" y="164.6">C2</text>
<text x="89.7" y="166.9">.22uF</text>
<text x="106.8" y="170.2">GNDA</text>
<text x="119.5" y="170.2">GNDA</text>
</g>
<text font-size="1.8" fill="#008400" x="129.8" y="38.8">2.2uF</text>
<g font-size="1.8">
<text x="120.4" y="43.2" transform="rotate(-90 120.4 43.2)">VCC</text>
<text x="158.7" y="50.5">LX1</text>
<text x="88.9" y="59.4">TON1</text>
<text x="88.9" y="62">TON2</text>
<text x="88.9" y="67.1">BST1</text>
<text x="88.9" y="69.6">BST2</text>
<text x="45.7" y="82.3">SCK</text>
<text x="59.2" y="79.8">2 CS</text>
<text x="59.2" y="82.3">4 MOSI</text>
<text x="45.7" y="84.8">RESET5</text>
<text x="59.2" y="84.8">6 MISO</text>
<text x="88.9" y="95">CS</text>
<text x="88.9" y="97.5">SCK</text>
<text x="88.9" y="100.1">MOSI</text>
<text x="86.4" y="107.7">RESET</text>
<text x="88.9" y="102.6">MISO</text>
<text x="158.7" y="110.2">LX2</text>
<text x="72.1" y="137.2" transform="rotate(-90 72.1 137.2)">VCC</text>
<text x="86.1" y="137.2" transform="rotate(-90 86.1 137.2)">VCC</text>
<text x="66" y="149.6">BST1</text>
<text x="80" y="149.6">BST2</text>
<text x="102.9" y="150.9">TON1</text>
<text x="115.6" y="150.9">TON2</text>
<text x="72.1" y="174" transform="rotate(-90 72.1 174)">LX1</text>
<text x="86.1" y="174" transform="rotate(-90 86.1 174)">LX2</text>
</g>
<g font-size="1.8" fill="#840000">
<text x="95.6" y="59.4">31</text>
<text x="110.2" y="56.4" transform="rotate(-90 110.2 56.4)">4</text>
<text x="115.3" y="56.8" transform="rotate(-90 115.3 56.8)">22</text>
<text x="120.4" y="56.8" transform="rotate(-90 120.4 56.8)">20</text>
<text x="95.6" y="62">10</text>
<text x="131.6" y="64.5">1</text>
<text x="131.6" y="62">3</text>
<text x="96" y="67.1">2</text>
<text x="96" y="69.6">7</text>
<text x="131.1" y="67.1">32</text>
<text x="95.6" y="74.7">25</text>
<text x="95.6" y="77.2">26</text>
<text x="131.1" y="74.7">28</text>
<text x="131.1" y="72.1">29</text>
<text x="131.1" y="77.2">30</text>
<text x="51.6" y="79.8">1</text>
<text x="51.6" y="82.3">3</text>
<text x="95.6" y="79.8">27</text>
<text x="51.6" y="87.4">7</text>
<text x="59.2" y="87.4">8</text>
<text x="95.6" y="89.9">14</text>
<text x="95.6" y="87.4">15</text>
<text x="95.6" y="84.8">16</text>
<text x="131.6" y="89.9">6</text>
<text x="95.6" y="95">17</text>
<text x="131.6" y="92.5">8</text>
<text x="131.6" y="95">9</text>
<text x="95.6" y="97.5">18</text>
<text x="95.6" y="100.1">19</text>
<text x="131.1" y="100.1">12</text>
<text x="95.6" y="102.6">23</text>
<text x="95.6" y="107.7">24</text>
<text x="131.1" y="105.2">11</text>
<text x="131.1" y="102.6">13</text>
<text x="110.2" y="112.7" transform="rotate(-90 110.2 112.7)">33</text>
<text x="115.3" y="112.7" transform="rotate(-90 115.3 112.7)">21</text>
<text x="120.4" y="112.2" transform="rotate(-90 120.4 112.2)">5</text>
</g>
</svg>
